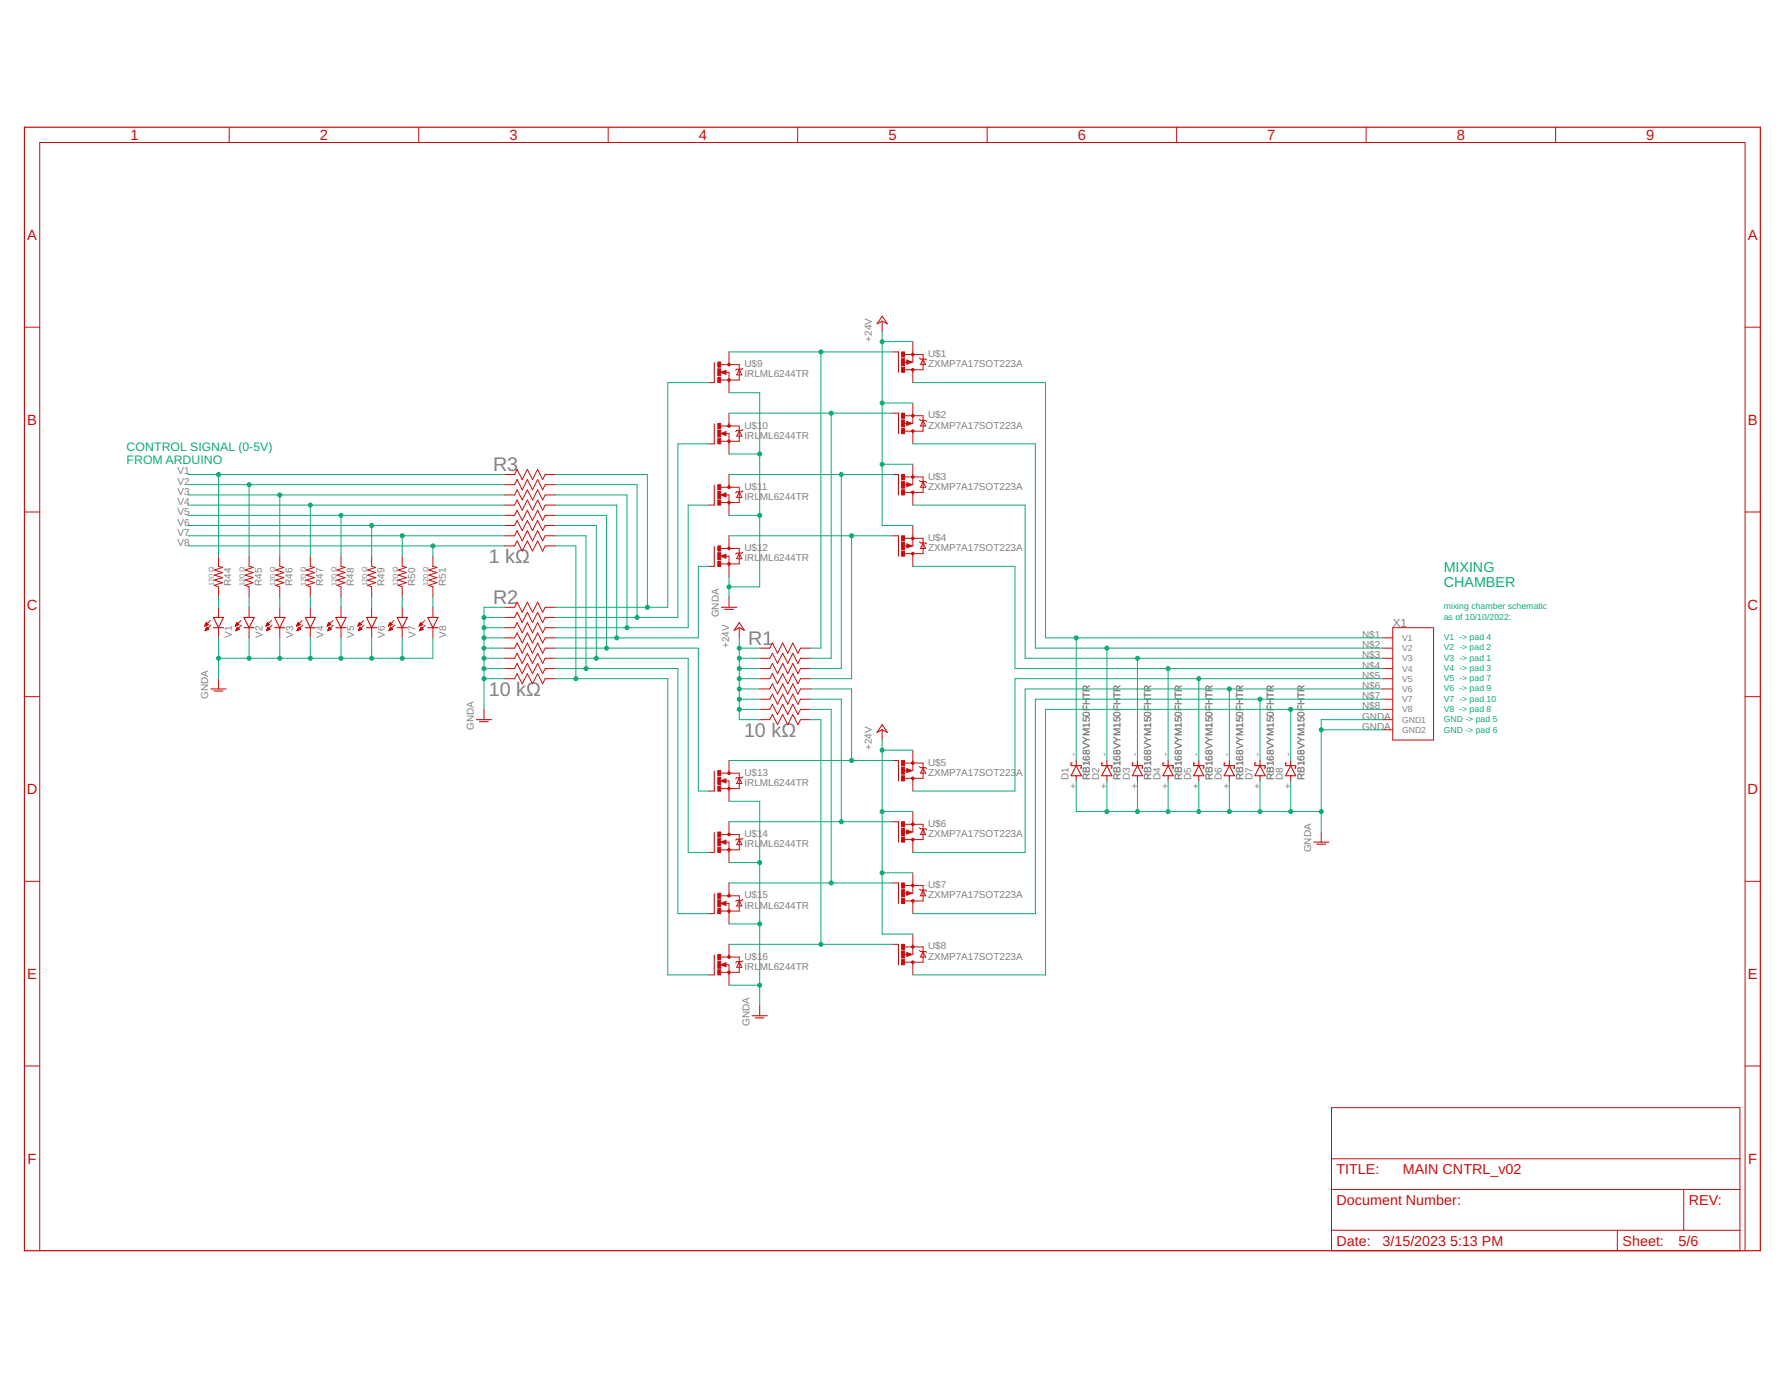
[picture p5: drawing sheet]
<svg xmlns="http://www.w3.org/2000/svg" width="279mm" height="216mm" viewBox="0 0 279 216" stroke-linecap="round" stroke-linejoin="round" font-family="sans-serif">
<g fill="none" stroke="#c90d0c" stroke-width=".17">
<path d="M111.9 56.8v3.1M138.2 49.5l.8 1.2-.8-.4-.8 .4zM140.7 55.1v3.2M111.9 66.4v3.1M111.9 76v3.1M140.7 64.7v3.2M140.7 74.3v3.2M33.4 96.7h1.6l-.8 1.6zM33.4 98.3h1.6M38.2 98.3h1.6M38.2 96.7h1.6l-.8 1.6zM43 98.3h1.6"/>
<path d="M43 96.7h1.6l-.8 1.6zM47.8 98.3h1.6M47.8 96.7h1.6l-.8 1.6zM52.6 98.3h1.6M52.6 96.7h1.6l-.8 1.6zM57.4 98.3h1.6M57.4 96.7h1.6l-.8 1.6zM62.2 98.3h1.6M62.2 96.7h1.6l-.8 1.6zM67 98.3h1.6M67 96.7h1.6l-.8 1.6zM111.9 85.6v3.1"/>
<path d="M113 95.1h2.4M113.5 95.4h1.4M115.8 97.5l.8 1.2-.8-.4-.8 .4zM140.7 83.9v3.2M33 107.9h2.4M33.5 108.2h1.4M74.6 112.7h2.4M75.1 113h1.4M138.2 113.5l.8 1.2-.8-.4-.8 .4zM140.7 119.1v3.2M167.9 119.5h-.2v.4h1.7v.3h-.2M168.6 119.9l.8 1.6h-1.7z"/>
<path d="M168.6 119.1v.8M172.7 119.5h-.1v.4h1.5v.3h-.1M173.4 119.9l.7 1.6h-1.5zM173.4 119.1v.8M177.5 119.5h-.2v.4h1.6v.3h-.1M178.1 119.9l.8 1.6h-1.6zM178.1 119.1v.8M182.3 119.5h-.2v.4h1.6v.3h-.1M182.9 119.9l.8 1.6h-1.6zM182.9 119.1v.8M187.1 119.5h-.2v.4h1.6v.3h-.1M187.7 119.9l.8 1.6h-1.6z"/>
<path d="M187.7 119.1v.8M191.9 119.5h-.2v.4h1.6v.3h-.1M192.5 119.9l.8 1.6h-1.6zM192.5 119.1v.8M196.7 119.5h-.2v.4h1.6v.3h-.1M197.3 119.9l.8 1.6h-1.6zM197.3 119.1v.8M201.5 119.5h-.2v.4h1.6v.3h-.1M202.1 119.9l.8 1.6h-1.6zM202.1 119.1v.8M111.9 120.7v3.1M111.9 130.3v3.2"/>
<path d="M111.9 139.9v3.1M140.7 128.7v3.1M140.7 138.2v3.2M168.6 121.5v.8M173.4 121.5v.8M178.1 121.5v.8M182.9 121.5v.8M187.7 121.5v.8M192.5 121.5v.8M197.3 121.5v.8M202.1 121.5v.8M205.7 131.8h2.4"/>
<path d="M206.2 132.2h1.4M111.9 149.5v3.1M117.8 159h2.4M118.3 159.4h1.4M140.7 147.8v3.2"/>
</g>
<g fill="none" stroke="#c90d0c" stroke-width=".16">
<path d="M35.9 19.9v2.4M65.6 19.9v2.4M95.2 19.9v2.4M124.9 19.9v2.4M154.6 19.9v2.4M184.3 19.9v2.4M214 19.9v2.4M243.6 19.9v2.4M3.8 51.2h2.4M111 59.9h.9M112.9 57.1h2.9v2.4h-2.9M112.9 58.3l.8-.3v.6z"/>
<path d="M113.6 58.3h.6v3.2M114.2 55.1v2M115.8 57.8l.4 .9h-.8zM116.3 57.7l-.1 .1h-.8l-.2 .2M138.2 50.3v1.6M139.8 55.1h.9M141.5 56.7h.6M141.7 55.5h2.9v2.4h-2.9M142 56.4l.8 .3-.8 .3zM143 53.5v3.2h-.2M143 57.9v2M144 56l.2 .2h.8l.1 .2"/>
<path d="M144.6 56.2l.4 .9h-.8zM273.3 51.2h2.4M79 79.1h1.6l.4-.8 .8 1.6 .8-1.6 .8 1.6 .8-1.6 .8 1.6 .4-.8h1.6M79 77.5h1.6l.4-.8 .8 1.6 .8-1.6 .8 1.6 .8-1.6 .8 1.6 .4-.8h1.6M79 74.3h1.6l.4-.8 .8 1.6 .8-1.6 .8 1.6 .8-1.6 .8 1.6 .4-.8h1.6M79 75.9h1.6l.4-.8 .8 1.6 .8-1.6 .8 1.6 .8-1.6 .8 1.6 .4-.8h1.6M111 69.5h.9M111 79.1h.9M112.9 66.7h2.9v2.4h-2.9M112.9 76.3h2.9v2.4h-2.9M112.9 67.9l.8-.3v.6zM112.9 77.5l.8-.3v.6z"/>
<path d="M113.6 67.9h.6v3.2M113.6 77.5h.6v3.2M114.2 64.7v2M114.2 74.3v2M115.8 67.4l.4 .9h-.8zM115.8 77l.4 .9h-.8zM116.3 67.2l-.1 .2h-.8l-.2 .2M116.3 76.8l-.1 .2h-.8l-.2 .2M139.8 74.3h.9M139.8 64.7h.9M141.5 75.9h.6M141.5 66.3h.6"/>
<path d="M141.7 65.1h2.9v2.4h-2.9M141.7 74.7h2.9v2.4h-2.9M142 66l.8 .3-.8 .3zM142 75.6l.8 .3-.8 .3zM143 72.7v3.2h-.2M143 63.1v3.2h-.2M143 67.5v2M143 77.1v2M144 65.7l.2 .1h.8l.1 .2M144 75.2l.2 .2h.8l.1 .2M144.6 65.8l.4 .9h-.8zM144.6 75.4l.4 .9h-.8z"/>
<path d="M3.8 80.2h2.4M32.1 98h.1M32.1 97.9h.2M32.1 97.9h.4M32.1 98.7h.1M32.2 97.8h.4M32.2 98.7h.1M32.2 97.7h.4M32.2 98.6h.2M32.2 97.7h.3M32.2 98.6h.4M32.2 97.6h.2"/>
<path d="M32.3 98.5h.4M32.3 97.5h.1M32.3 98.4h.3M32.3 98.3h.2M32.4 98.2h.1M32.4 98.2l.3 .3-.6 .2zM32.6 97.8l-.5 .2M32.6 97.8l-.3-.3-.2 .5M32.9 97.2l-.8 .8M33 97.9l-.9 .8M34.2 87.1v1.6l.7 .1-1.3 .4 1.3 .4-1.3 .4 1.3 .4-1.3 .4 1.3 .4-1.3 .4 .6 .3v1.6M34.2 95.1v1.6"/>
<path d="M34.2 98.3v1.6M36.9 98h.1M36.9 97.9h.2M36.9 97.9h.4M36.9 98.7l.1 .1M37 97.8h.4M37 98.7h.1M37 97.7h.3M37 98.6h.2M37 98.6h.4M37 97.6h.2M37 98.5h.5"/>
<path d="M37.1 97.5h.1M37.1 98.4h.3M37.1 97.5l.3 .3-.5 .2zM37.1 98.4h.2M37.1 98.3h.2M37.1 98.2h.1M37.2 98.2l.3 .3-.6 .2zM37.7 97.2l-.8 .8M37.8 97.9l-.9 .8M39 87.1v1.6l.6 .1-1.2 .4 1.2 .4-1.2 .4 1.2 .4-1.2 .4 1.2 .4-1.2 .4 .6 .3v1.6M39 95.1v1.6M39 98.3v1.6"/>
<path d="M41.7 98h.1M41.7 97.9h.2M41.7 97.9h.4M41.7 98.7l.1 .1M41.8 97.8h.4M41.8 98.7h.1M41.8 97.7h.3M41.8 98.6h.2M41.8 98.6h.4M41.8 97.6h.2M41.8 98.5h.5M41.9 97.5h.1"/>
<path d="M41.9 98.4h.3M41.9 98.4h.2M41.9 98.3h.2M42 98.2h.1M42 98.2l.3 .3-.6 .2zM42.2 97.8l-.5 .2M42.2 97.8l-.3-.3-.2 .5M42.5 97.2l-.8 .8M42.6 97.9l-.9 .8M43.8 87.1v1.6l.6 .1-1.2 .4 1.2 .4-1.2 .4 1.2 .4-1.2 .4 1.2 .4-1.2 .4 .6 .3v1.6M43.8 95.1v1.6M43.8 98.3v1.6"/>
<path d="M46.5 98h.1M46.5 97.9h.2M46.5 97.9h.4M46.5 98.7v.1M46.5 97.8h.5M46.6 98.7h.1M46.6 97.7h.3M46.6 98.6h.2M46.6 98.6h.4M46.6 97.6h.2M46.7 98.5h.4M46.7 97.5h.1"/>
<path d="M46.7 98.4h.3M46.7 98.4h.2M46.7 98.3h.2M46.8 98.2h.1M46.8 98.2l.3 .3-.6 .2zM47 97.8l-.6 .2M47 97.8l-.3-.3-.3 .5M47.3 97.2l-.9 .8M47.4 97.9l-.9 .8M48.6 87.1v1.6l.7 .1-1.3 .4 1.3 .4-1.3 .4 1.3 .4-1.3 .4 1.3 .4-1.3 .4 .6 .3v1.6M48.6 95.1v1.6M48.6 98.3v1.6"/>
<path d="M51.3 98h.1M51.3 97.9h.2M51.3 97.9h.4M51.3 98.7l.1 .1M51.4 97.8h.4M51.4 98.7h.1M51.4 97.7h.3M51.4 98.6h.2M51.4 98.6h.4M51.4 97.6h.2M51.4 98.5h.5M51.5 97.5h.1"/>
<path d="M51.5 98.4h.3M51.5 98.4h.2M51.5 98.3h.2M51.5 98.2h.1M51.6 98.2l.3 .3-.6 .2zM51.8 97.8l-.6 .2M51.8 97.8l-.3-.3-.3 .5M52.1 97.2l-.9 .8M52.2 97.9l-.9 .8M53.4 87.1v1.6l.6 .1-1.2 .4 1.2 .4-1.2 .4 1.2 .4-1.2 .4 1.2 .4-1.2 .4 .6 .3v1.6M53.4 95.1v1.6M53.4 98.3v1.6"/>
<path d="M56.1 98h.1M56.1 97.9h.2M56.1 97.9h.4M56.1 98.7l.1 .1M56.2 97.8h.4M56.2 98.7h.1M56.2 97.7h.3M56.2 98.6h.2M56.2 98.6h.4M56.2 97.6h.2M56.2 98.5h.5M56.3 97.5h.1"/>
<path d="M56.3 98.4h.3M56.3 98.4h.2M56.3 98.3h.2M56.3 98.2h.1M56.4 98.2l.3 .3-.6 .2zM56.6 97.8l-.6 .2M56.6 97.8l-.3-.3-.3 .5M56.9 97.2l-.9 .8M57 97.9l-.9 .8M58.2 87.1v1.6l.6 .1-1.2 .4 1.2 .4-1.2 .4 1.2 .4-1.2 .4 1.2 .4-1.2 .4 .6 .3v1.6M58.2 95.1v1.6M58.2 98.3v1.6"/>
<path d="M60.9 98h.1M60.9 97.9h.2M60.9 97.9h.4M60.9 98.7v.1M60.9 97.8h.5M61 98.7h.1M61 97.7h.3M61 98.6h.2M61 98.6h.4M61 97.6h.2M61 98.5h.5M61.1 97.5h.1"/>
<path d="M61.1 98.4h.3M61.1 98.4h.2M61.1 98.3h.2M61.2 98.2h.1M61.2 98.2l.3 .3-.6 .2zM61.4 97.8l-.6 .2M61.4 97.8l-.3-.3-.3 .5M61.7 97.2l-.9 .8M61.8 97.9l-.9 .8M63 87.1v1.6l.6 .1-1.2 .4 1.2 .4-1.2 .4 1.2 .4-1.2 .4 1.2 .4-1.2 .4 .6 .3v1.6M63 95.1v1.6M63 98.3v1.6"/>
<path d="M65.7 98h.1M65.7 97.9h.2M65.7 97.9h.4M65.7 98.7v.1M65.7 97.8h.5M65.7 98.7h.2M65.8 97.7h.3M65.8 98.6h.2M65.8 98.6h.4M65.8 97.6h.2M65.8 98.5h.5M65.8 97.5h.1"/>
<path d="M65.8 98.4h.4M65.9 97.5l.3 .3-.6 .2zM65.9 98.4h.2M65.9 98.3h.2M65.9 98.2h.1M66 98.2l.3 .3-.6 .2zM66.5 97.2l-.9 .8M66.6 97.9l-.9 .8M67.8 87.1v1.6l.6 .1-1.2 .4 1.2 .4-1.2 .4 1.2 .4-1.2 .4 1.2 .4-1.2 .4 .6 .3v1.6M67.8 95.1v1.6M67.8 98.3v1.6M79 95.1h1.6l.4-.8 .8 1.6 .8-1.6 .8 1.6 .8-1.6 .8 1.6 .4-.8h1.6"/>
<path d="M79 96.7h1.6l.4-.8 .8 1.6 .8-1.6 .8 1.6 .8-1.6 .8 1.6 .4-.8h1.6M79 98.3h1.6l.4-.8 .8 1.6 .8-1.6 .8 1.6 .8-1.6 .8 1.6 .4-.8h1.6M79 99.9h1.6l.4-.8 .8 1.6 .8-1.6 .8 1.6 .8-1.6 .8 1.6 .4-.8h1.6M79 80.7h1.6l.4-.8 .8 1.6 .8-1.6 .8 1.6 .8-1.6 .8 1.6 .4-.8h1.6M79 82.3h1.6l.4-.8 .8 1.6 .8-1.6 .8 1.6 .8-1.6 .8 1.6 .4-.8h1.6M79 83.9h1.6l.4-.8 .8 1.6 .8-1.6 .8 1.6 .8-1.6 .8 1.6 .4-.8h1.6M79 85.5h1.6l.4-.8 .8 1.6 .8-1.6 .8 1.6 .8-1.6 .8 1.6 .4-.8h1.6M111 88.7h.9M112.9 85.9h2.9v2.4h-2.9M112.9 87.1l.8-.3v.6zM113.6 87.1h.6v3.2M114.2 83.9v2"/>
<path d="M114.2 93.5v1.6M115.8 98.3v1.6M115.8 86.6l.4 .9h-.8zM116.3 86.4l-.1 .2h-.8l-.2 .2M139.8 83.9h.9M141.5 85.5h.6M141.7 84.3h2.9v2.4h-2.9M142 85.2l.8 .3-.8 .3zM143 82.3v3.2h-.2M143 86.7v2M144 84.8l.2 .2h.8l.1 .2M144.6 85l.4 .9h-.8z"/>
<path d="M216.5 99.9h1.6M218.1 98.3h6.4v17.6h-6.4zM273.3 80.2h2.4M3.8 109.1h2.4M34.2 106.3v1.6M75.8 111.1v1.6M79 101.5h1.6l.4-.8 .8 1.6 .8-1.6 .8 1.6 .8-1.6 .8 1.6 .4-.8h1.6M79 103.1h1.6l.4-.8 .8 1.6 .8-1.6 .8 1.6 .8-1.6 .8 1.6 .4-.8h1.6M79 104.7h1.6l.4-.8 .8 1.6 .8-1.6 .8 1.6 .8-1.6 .8 1.6 .4-.8h1.6M79 106.3h1.6l.4-.8 .8 1.6 .8-1.6 .8 1.6 .8-1.6 .8 1.6 .4-.8h1.6M114.2 119.1v2M119 101.5h1.6l.4-.8 .8 1.6 .8-1.6 .8 1.6 .8-1.6 .8 1.6 .4-.8h1.6"/>
<path d="M119 107.9h1.6l.4-.8 .8 1.6 .8-1.6 .8 1.6 .8-1.6 .8 1.6 .4-.8h1.6M119 103.1h1.6l.4-.8 .8 1.6 .8-1.6 .8 1.6 .8-1.6 .8 1.6 .4-.8h1.6M119 109.5h1.6l.4-.8 .8 1.6 .8-1.6 .8 1.6 .8-1.6 .8 1.6 .4-.8h1.6M119 104.7h1.6l.4-.8 .8 1.6 .8-1.6 .8 1.6 .8-1.6 .8 1.6 .4-.8h1.6M119 111.1h1.6l.4-.8 .8 1.6 .8-1.6 .8 1.6 .8-1.6 .8 1.6 .4-.8h1.6M119 106.3h1.6l.4-.8 .8 1.6 .8-1.6 .8 1.6 .8-1.6 .8 1.6 .4-.8h1.6M119 112.7h1.6l.4-.8 .8 1.6 .8-1.6 .8 1.6 .8-1.6 .8 1.6 .4-.8h1.6M138.2 114.3v1.6M139.8 119.1h.9M141.7 119.5h2.9v2.4h-2.9M143 117.5v3.1h-.2M216.5 101.5h1.6"/>
<path d="M216.5 107.9h1.6M216.5 103.1h1.6M216.5 109.5h1.6M216.5 104.7h1.6M216.5 111.1h1.6M216.5 106.3h1.6M216.5 112.7h1.6M216.5 114.3h1.6M273.3 109.1h2.4M3.8 138h2.4M111 123.8h.9M111 133.5h.9"/>
<path d="M112.9 121.1h2.9v2.4h-2.9M112.9 130.7h2.9v2.4h-2.9M112.9 122.3l.8-.4v.7zM112.9 131.8l.8-.3v.7zM113.6 122.3h.6v3.2M113.6 131.8h.6v3.2M114.2 128.7v2M114.2 138.2v2.1M115.8 121.8l.4 .9h-.8zM115.8 131.4l.4 .8h-.8zM116.3 121.6l-.1 .2h-.8l-.2 .1M116.3 131.2l-.1 .2h-.8l-.2 .1"/>
<path d="M139.8 138.2h.9M139.8 128.7h.9M141.5 120.6h.6M141.5 139.8h.6M141.5 130.3h.6M141.7 129.1h2.9v2.3h-2.9M141.7 138.6h2.9v2.5h-2.9M142 120.3l.8 .3-.8 .4zM142 129.9l.8 .4-.8 .3zM142 139.5l.8 .3-.8 .4zM143 121.9v1.9M143 127.1v3.2h-.2"/>
<path d="M143 131.4v2.1M143 136.7v3.1h-.2M144 120l.2 .2h.8l.1 .1M144 139.2l.2 .2h.8l.1 .1M144 129.6l.2 .2h.8l.1 .1M144.6 120.2l.4 .9h-.8zM144.6 129.8l.4 .9h-.8zM144.6 139.4l.4 .9h-.8zM206.9 130.3v1.5M273.3 138h2.4M111 143h.9M111 152.6h.9"/>
<path d="M112.9 140.3h2.9v2.3h-2.9M112.9 149.8h2.9v2.4h-2.9M112.9 141.4l.8-.3v.7zM112.9 151l.8-.3v.7zM113.6 141.4h.6v3.3M113.6 151h.6v3.2M114.2 147.8v2M115.8 141l.4 .8h-.8zM115.8 150.6l.4 .8h-.8zM116.3 140.8l-.1 .2h-.8l-.2 .1M116.3 150.4l-.1 .2h-.8l-.2 .1M119 157.4v1.6"/>
<path d="M139.8 147.8h.9M141.5 149.4h.6M141.7 148.3h2.9v2.3h-2.9M142 149.1l.8 .3-.8 .4zM143 141.1v1.9M143 146.2v3.2h-.2M143 150.6v2M144 148.8l.2 .2h.8l.1 .1M144.6 149l.4 .8h-.8zM3.8 166.9h2.4M208.5 173.4h64v22.4h-64zM273.3 166.9h2.4"/>
<path d="M6.2 195.8v-173.5h267.1v173.5M208.5 186.2h64M208.5 192.6h64M208.5 181.4h64M253.3 192.6v3.2M263.7 186.2v6.4"/>
</g>
<g fill="none" stroke="#c90d0c" stroke-width=".21">
<path d="M113.6 58.1l-.5 .2 .5 .2v-.2h-.1M142.1 56.5l.5 .2-.5 .2v-.2h.1M113.6 67.7l-.5 .2 .5 .2v-.2h-.1M113.6 77.3l-.5 .2 .5 .1v-.1h-.1M142.1 66.1l.5 .2-.5 .1v-.1h.1M142.1 75.7l.5 .2-.5 .2v-.2h.1M113.6 86.9l-.5 .2 .5 .1v-.1h-.1M142.1 85.3l.5 .2-.5 .1v-.1h.1M113.6 122.1l-.5 .2 .5 .1v-.1h-.1M113.6 131.7l-.5 .1 .5 .2v-.2h-.1M142.1 120.5l.5 .1-.5 .2v-.2h.1M142.1 130.1l.5 .2-.5 .1v-.1h.1"/>
<path d="M142.1 139.7l.5 .1-.5 .2v-.2h.1M113.6 141.3l-.5 .1 .5 .2v-.2h-.1M113.6 150.9l-.5 .1 .5 .2v-.2h-.1M142.1 149.3l.5 .1-.5 .2v-.2h.1"/>
</g>
<g fill="#c90d0c" stroke="#c90d0c" stroke-width=".16">
<circle cx="114.2" cy="59.5" r=".21"/>
<circle cx="114.2" cy="57.1" r=".21"/>
<circle cx="114.2" cy="69.1" r=".21"/>
<circle cx="114.2" cy="66.7" r=".21"/>
<circle cx="114.2" cy="78.7" r=".21"/>
<circle cx="114.2" cy="76.3" r=".21"/>
<circle cx="114.2" cy="88.3" r=".21"/>
<circle cx="114.2" cy="85.9" r=".21"/>
<circle cx="114.2" cy="123.5" r=".21"/>
<circle cx="114.2" cy="121.1" r=".21"/>
<circle cx="114.2" cy="133.1" r=".21"/>
<circle cx="114.2" cy="130.7" r=".2"/>
<circle cx="114.2" cy="142.6" r=".21"/>
<circle cx="114.2" cy="140.2" r=".21"/>
<circle cx="114.2" cy="152.2" r=".21"/>
<circle cx="114.2" cy="149.8" r=".21"/>
<circle cx="143" cy="55.5" r=".21"/>
<circle cx="143" cy="57.9" r=".21"/>
<circle cx="143" cy="65.1" r=".21"/>
<circle cx="143" cy="67.5" r=".2"/>
<circle cx="143" cy="74.7" r=".21"/>
<circle cx="143" cy="77.1" r=".21"/>
<circle cx="143" cy="84.3" r=".21"/>
<circle cx="143" cy="86.7" r=".21"/>
<circle cx="143" cy="119.5" r=".21"/>
<circle cx="143" cy="121.9" r=".21"/>
<circle cx="143" cy="138.6" r=".21"/>
<circle cx="143" cy="141.1" r=".21"/>
<circle cx="143" cy="148.2" r=".2"/>
<circle cx="143" cy="150.6" r=".21"/>
<circle cx="143" cy="129.1" r=".21"/>
<circle cx="143" cy="131.4" r=".21"/>
</g>
<g fill="#c90d0c" stroke="#c90d0c" stroke-width=".16">
<path d="M112.4 59.1h.5v.8h-.5z"/>
<path d="M112.4 56.7h.5v.8h-.5z"/>
<path d="M112.4 57.7h.5v1.1h-.5z"/>
<path d="M112.4 68.7h.5v.8h-.5z"/>
<path d="M112.4 66.3h.5v.8h-.5z"/>
<path d="M112.4 67.3h.5v1.1h-.5z"/>
<path d="M112.4 78.3h.5v.8h-.5z"/>
<path d="M112.4 75.9h.5v.8h-.5z"/>
<path d="M112.4 76.9h.5v1.1h-.5z"/>
<path d="M112.4 87.9h.5v.8h-.5z"/>
<path d="M112.4 85.5h.5v.8h-.5z"/>
<path d="M112.4 86.5h.5v1.1h-.5z"/>
<path d="M112.4 123.1h.5v.8h-.5z"/>
<path d="M112.4 120.6h.5v.9h-.5z"/>
<path d="M112.4 121.7h.5v1.1h-.5z"/>
<path d="M112.4 132.7h.5v.8h-.5z"/>
<path d="M112.4 130.3h.5v.8h-.5z"/>
<path d="M112.4 131.3h.5v1.1h-.5z"/>
<path d="M112.4 142.2h.5v.8h-.5z"/>
<path d="M112.4 139.8h.5v.9h-.5z"/>
<path d="M112.4 140.9h.5v1.1h-.5z"/>
<path d="M112.4 151.8h.5v.8h-.5z"/>
<path d="M112.4 149.4h.5v.8h-.5z"/>
<path d="M112.4 150.5h.5v1.1h-.5z"/>
<path d="M141.2 55.1h.5v.8h-.5z"/>
<path d="M141.2 57.5h.5v.8h-.5z"/>
<path d="M141.2 56.2h.5v1.1h-.5z"/>
<path d="M141.2 64.7h.5v.8h-.5z"/>
<path d="M141.2 67.1h.5v.8h-.5z"/>
<path d="M141.2 65.7h.5v1.1h-.5z"/>
<path d="M141.2 74.3h.5v.8h-.5z"/>
<path d="M141.2 76.7h.5v.8h-.5z"/>
<path d="M141.2 75.3h.5v1.1h-.5z"/>
<path d="M141.2 83.9h.5v.8h-.5z"/>
<path d="M141.2 86.3h.5v.8h-.5z"/>
<path d="M141.2 84.9h.5v1.1h-.5z"/>
<path d="M141.2 119.1h.5v.8h-.5z"/>
<path d="M141.2 121.5h.5v.8h-.5z"/>
<path d="M141.2 120.1h.5v1.1h-.5z"/>
<path d="M141.2 138.2h.5v.8h-.5z"/>
<path d="M141.2 140.7h.5v.8h-.5z"/>
<path d="M141.2 139.3h.5v1.1h-.5z"/>
<path d="M141.2 147.8h.5v.9h-.5z"/>
<path d="M141.2 150.2h.5v.8h-.5z"/>
<path d="M141.2 148.9h.5v1.1h-.5z"/>
<path d="M141.2 128.7h.5v.8h-.5z"/>
<path d="M141.2 131h.5v.8h-.5z"/>
<path d="M141.2 129.7h.5v1.1h-.5z"/>
</g>
<path d="M3.8 19.9h271.9v175.9h-271.9z" fill="none" stroke="#c90d0c" stroke-width=".19"/>
<g fill="none" stroke="#0dab76" stroke-width=".16">
<path d="M111 59.9h-6.4v35.2h-17.6M114.2 55.1h25.6M128.6 55.1v46.4h-1.6M138.2 51.9v30.4h4.8M138.2 53.5h4.8M143 59.9h20.7v40h52.8M29.4 79.1h49.6M29.4 74.3h49.6M29.4 75.9h49.6M29.4 77.5h49.6M34.2 74.3v12.8M39 75.9v11.2"/>
<path d="M43.8 77.5v9.6M48.6 79.1v8M87 79.1h9.6v20.8M87 74.3h14.4v20.8M87 75.9h12.8v20.8M87 77.5h11.2v20.8M111 69.5h-4.8v27.2h-19.2M111 79.1h-3.2v19.2h-20.8M114.2 61.5h4.8v30.4h-4.8M114.2 71.1h4.8M114.2 64.7h25.6M114.2 74.3h25.6"/>
<path d="M130.2 64.7v38.4h-3.2M131.8 74.3v30.4h-4.8M138.2 72.7h4.8M138.2 63.1h4.8M143 69.5h19.2v32h54.3M143 79.1h17.5v24h56M29.4 80.7h49.6M29.4 83.9h49.6M29.4 85.5h49.6M29.4 82.3h49.6M34.2 93.5v1.6M34.2 99.9v6.4"/>
<path d="M39 93.5v1.6M39 99.9v3.2M43.8 93.5v1.6M43.8 99.9v3.2M48.6 93.5v1.6M48.6 99.9v3.2M53.4 80.7v6.4M53.4 93.5v1.6M53.4 99.9v3.2M58.2 82.3v4.8M58.2 93.5v1.6M58.2 99.9v3.2"/>
<path d="M63 83.9v3.2M63 93.5v1.6M63 99.9v3.2M67.8 99.9v3.2h-33.6M67.8 85.5v1.6M67.8 93.5v1.6M75.8 96.7h3.2M75.8 98.3h3.2M75.8 99.9h3.2M79 95.1h-3.2v16M87 80.7h8v20.8M87 83.9h4.8v20.8"/>
<path d="M87 85.5h3.2v20.8M87 82.3h6.4v20.8M111 88.7h-1.6v11.2h-22.4M114.2 90.3v3.2M114.2 80.7h4.8M114.2 83.9h25.6M115.8 99.9v12.8h3.2M133.4 83.9v22.4h-6.4M143 88.7h16v16h57.5M168.6 99.9v19.2M75.8 101.5h3.2M75.8 103.1h3.2"/>
<path d="M75.8 104.7h3.2M75.8 106.3h3.2M87 101.5h22.4v22.3h1.6M87 103.1h20.8v30.4h3.2M87 104.7h19.2v38.3h4.8M87 106.3h17.6v46.3h6.4M114.2 119.1h25.6M115.8 101.5h3.2M115.8 103.1h3.2M115.8 104.7h3.2M115.8 106.3h3.2M115.8 107.9h3.2"/>
<path d="M115.8 109.5h3.2M115.8 111.1h3.2M127 112.7h1.6v35.1M127 107.9h6.4v11.2M127 109.5h4.8v19.2M127 111.1h3.2v27.1M138.2 115.9v30.3h4.8M138.2 117.5h4.8M173.4 101.5v17.6M178.1 103.1v16M182.9 104.7v14.4M187.7 106.3v12.8"/>
<path d="M192.5 107.9v11.2M197.3 109.5v9.6M202.1 111.1v8M206.9 114.3h9.6M216.5 112.7h-9.6v17.6M216.5 106.3h-57.5v17.5h-16M216.5 111.1h-52.8v41.5h-20.7M216.5 109.5h-54.3v33.5h-19.2M216.5 107.9h-56v25.6h-17.5M114.2 125.5h4.8v31.9M114.2 135h4.8M114.2 128.7h25.6"/>
<path d="M114.2 138.2h25.6M138.2 127.1h4.8M138.2 136.7h4.8M168.6 122.3v4.8h38.3M173.4 122.3v4.8M178.1 122.3v4.8M182.9 122.3v4.8M187.7 122.3v4.8M192.5 122.3v4.8M197.3 122.3v4.8M202.1 122.3v4.8M114.2 144.7h4.8"/>
<path d="M114.2 154.2h4.8M114.2 147.8h25.6"/>
</g>
<g fill="#0dab76" stroke="#0dab76" stroke-width=".16">
<circle cx="202.1" cy="127.1" r=".32"/>
<circle cx="197.3" cy="127.1" r=".32"/>
<circle cx="192.5" cy="127.1" r=".32"/>
<circle cx="187.7" cy="127.1" r=".32"/>
<circle cx="182.9" cy="127.1" r=".32"/>
<circle cx="178.1" cy="127.1" r=".32"/>
<circle cx="173.4" cy="127.1" r=".32"/>
<circle cx="206.9" cy="114.3" r=".32"/>
<circle cx="206.9" cy="127.1" r=".32"/>
<circle cx="75.8" cy="96.7" r=".32"/>
<circle cx="75.8" cy="98.3" r=".32"/>
<circle cx="75.8" cy="99.9" r=".32"/>
<circle cx="75.8" cy="101.5" r=".32"/>
<circle cx="75.8" cy="103.1" r=".32"/>
<circle cx="75.8" cy="104.7" r=".32"/>
<circle cx="75.8" cy="106.3" r=".32"/>
<circle cx="119" cy="80.7" r=".32"/>
<circle cx="119" cy="71.1" r=".32"/>
<circle cx="114.2" cy="91.9" r=".32"/>
<circle cx="119" cy="154.2" r=".32"/>
<circle cx="119" cy="144.7" r=".32"/>
<circle cx="119" cy="135" r=".32"/>
<circle cx="34.2" cy="103.1" r=".32"/>
<circle cx="58.2" cy="103.1" r=".32"/>
<circle cx="53.4" cy="103.1" r=".32"/>
<circle cx="48.6" cy="103.1" r=".32"/>
<circle cx="43.8" cy="103.1" r=".32"/>
<circle cx="39" cy="103.1" r=".32"/>
<circle cx="63" cy="103.1" r=".32"/>
<circle cx="168.6" cy="99.9" r=".32"/>
<circle cx="173.4" cy="101.5" r=".32"/>
<circle cx="178.1" cy="103.1" r=".32"/>
<circle cx="182.9" cy="104.7" r=".32"/>
<circle cx="187.7" cy="106.3" r=".32"/>
<circle cx="192.5" cy="107.9" r=".32"/>
<circle cx="197.3" cy="109.5" r=".32"/>
<circle cx="202.1" cy="111.1" r=".32"/>
<circle cx="128.6" cy="55.1" r=".32"/>
<circle cx="130.2" cy="64.7" r=".32"/>
<circle cx="131.8" cy="74.3" r=".32"/>
<circle cx="133.4" cy="83.9" r=".32"/>
<circle cx="131.8" cy="128.7" r=".32"/>
<circle cx="130.2" cy="138.2" r=".32"/>
<circle cx="128.6" cy="147.8" r=".32"/>
<circle cx="101.4" cy="95.1" r=".32"/>
<circle cx="99.8" cy="96.7" r=".32"/>
<circle cx="90.2" cy="106.3" r=".32"/>
<circle cx="96.6" cy="99.9" r=".32"/>
<circle cx="95" cy="101.5" r=".32"/>
<circle cx="93.4" cy="103.1" r=".32"/>
<circle cx="91.8" cy="104.7" r=".32"/>
<circle cx="34.2" cy="74.3" r=".32"/>
<circle cx="39" cy="75.9" r=".32"/>
<circle cx="43.8" cy="77.5" r=".32"/>
<circle cx="48.6" cy="79.1" r=".32"/>
<circle cx="53.4" cy="80.7" r=".32"/>
<circle cx="58.2" cy="82.3" r=".32"/>
<circle cx="63" cy="83.9" r=".32"/>
<circle cx="67.8" cy="85.5" r=".32"/>
<circle cx="138.2" cy="117.5" r=".32"/>
<circle cx="138.2" cy="127.1" r=".32"/>
<circle cx="138.2" cy="136.7" r=".32"/>
<circle cx="138.2" cy="53.5" r=".32"/>
<circle cx="138.2" cy="63.1" r=".32"/>
<circle cx="138.2" cy="72.7" r=".32"/>
<circle cx="115.8" cy="103.1" r=".32"/>
<circle cx="115.8" cy="104.7" r=".32"/>
<circle cx="115.8" cy="106.3" r=".32"/>
<circle cx="115.8" cy="107.9" r=".32"/>
<circle cx="115.8" cy="109.5" r=".32"/>
<circle cx="115.8" cy="111.1" r=".32"/>
<circle cx="115.8" cy="101.5" r=".32"/>
<circle cx="133.4" cy="119.1" r=".32"/>
<circle cx="98.2" cy="98.3" r=".32"/>
</g>
<g font-size="3.1" fill="#808080">
<text x="77.2" y="73.8">R3</text>
<text x="76.5" y="88.2">1 kΩ</text>
<text x="77.2" y="94.6">R2</text>
<text x="117.2" y="101">R1</text>
<text x="76.5" y="109">10 kΩ</text>
<text x="116.5" y="115.3">10 kΩ</text>
</g>
<g font-size="2.3" fill="#c90d0c">
<text x="20.4" y="21.9">1</text>
<text x="50.1" y="21.9">2</text>
<text x="79.8" y="21.9">3</text>
<text x="109.5" y="21.9">4</text>
<text x="139.1" y="21.9">5</text>
<text x="168.8" y="21.9">6</text>
<text x="198.5" y="21.9">7</text>
<text x="228.2" y="21.9">8</text>
<text x="257.8" y="21.9">9</text>
<text x="4.3" y="37.6">A</text>
<text x="273.7" y="37.6">A</text>
<text x="4.3" y="66.5">B</text>
<text x="273.7" y="66.5">B</text>
<text x="4.2" y="95.4">C</text>
<text x="273.7" y="95.4">C</text>
<text x="4.2" y="124.3">D</text>
<text x="273.7" y="124.3">D</text>
<text x="4.3" y="153.3">E</text>
<text x="273.7" y="153.3">E</text>
<text x="4.3" y="182.2">F</text>
<text x="273.8" y="182.2">F</text>
</g>
<g font-size="2.2" fill="#0dab76">
<text x="226.1" y="89.5">MIXING</text>
<text x="226.1" y="91.9">CHAMBER</text>
</g>
<g font-size="2.2" fill="#c90d0c">
<text x="209.3" y="183.8">TITLE:</text>
<text x="219.7" y="183.8">MAIN CNTRL_v02</text>
<text x="209.3" y="188.6">Document Number:</text>
<text x="264.5" y="188.6">REV:</text>
<text x="209.3" y="195">Date:</text>
<text x="216.5" y="195">3/15/2023</text>
<text x="227.1" y="195">5:13 PM</text>
<text x="254.1" y="195">Sheet:</text>
<text x="262.9" y="195">5/6</text>
</g>
<g font-size="1.9" fill="#0dab76">
<text x="19.8" y="70.6">CONTROL SIGNAL (0-5V)</text>
<text x="19.8" y="72.7">FROM ARDUINO</text>
</g>
<text font-size="1.8" fill="#808080" x="218.1" y="98.1">X1</text>
<g font-size="1.6" fill="#808080">
<text x="136.6" y="53.5" transform="rotate(-90 136.6 53.5)">+24V</text>
<text x="116.6" y="59.1">IRLML6244TR</text>
<text x="116.6" y="57.5">U$9</text>
<text x="145.4" y="57.5">ZXMP7A17SOT223A</text>
<text x="145.4" y="55.9">U$1</text>
<text x="145.4" y="65.5">U$2</text>
<text x="116.6" y="68.7">IRL</text>
<text x="116.6" y="67.1">U$1</text>
<text x="119" y="68.7">ML6244TR</text>
<text x="119.4" y="67.1">0</text>
<text x="145.4" y="67.1">ZXMP7A17SOT223A</text>
<text x="27.8" y="74.3">V1</text>
<text x="27.8" y="75.9">V2</text>
<text x="27.8" y="77.5">V3</text>
<text x="116.6" y="76.7">U$1</text>
<text x="119.3" y="76.7">1</text>
<text x="145.4" y="76.7">ZXMP7A17SOT223A</text>
<text x="145.4" y="75.1">U$3</text>
<text x="27.8" y="79.1">V4</text>
<text x="27.8" y="80.7">V5</text>
<text x="27.8" y="82.3">V6</text>
<text x="27.8" y="83.9">V7</text>
<text x="116.6" y="78.3">IRL</text>
<text x="119" y="78.3">ML6244TR</text>
<text x="27.8" y="85.5">V8</text>
<text x="116.6" y="87.9">IRL</text>
<text x="116.6" y="86.3">U$1</text>
<text x="119" y="87.9">ML6244TR</text>
<text x="119.4" y="86.3">2</text>
<text x="145.4" y="86.3">ZXMP7A17SOT223A</text>
<text x="145.4" y="84.7">U$4</text>
<text x="36.2" y="91.7" transform="rotate(-90 36.2 91.7)">R44</text>
<text x="41" y="91.7" transform="rotate(-90 41 91.7)">R45</text>
<text x="45.8" y="91.7" transform="rotate(-90 45.8 91.7)">R46</text>
<text x="50.6" y="91.7" transform="rotate(-90 50.6 91.7)">R47</text>
<text x="55.4" y="91.7" transform="rotate(-90 55.4 91.7)">R48</text>
<text x="60.2" y="91.7" transform="rotate(-90 60.2 91.7)">R49</text>
<text x="65" y="91.7" transform="rotate(-90 65 91.7)">R50</text>
<text x="69.8" y="91.7" transform="rotate(-90 69.8 91.7)">R51</text>
<text x="36.3" y="99.9" transform="rotate(-90 36.3 99.9)">V1</text>
<text x="41.1" y="99.9" transform="rotate(-90 41.1 99.9)">V2</text>
<text x="45.9" y="99.9" transform="rotate(-90 45.9 99.9)">V3</text>
<text x="50.7" y="99.9" transform="rotate(-90 50.7 99.9)">V4</text>
<text x="55.5" y="99.9" transform="rotate(-90 55.5 99.9)">V5</text>
<text x="60.3" y="99.9" transform="rotate(-90 60.3 99.9)">V6</text>
<text x="65.1" y="99.9" transform="rotate(-90 65.1 99.9)">V7</text>
<text x="69.9" y="99.9" transform="rotate(-90 69.9 99.9)">V8</text>
<text x="112.6" y="96.7" transform="rotate(-90 112.6 96.7)">GNDA</text>
<text x="114.2" y="101.5" transform="rotate(-90 114.2 101.5)">+24V</text>
<text x="213.3" y="99.9">N$1</text>
<text x="213.3" y="101.5">N$2</text>
<text x="213.3" y="103.1">N$3</text>
<text x="213.3" y="104.7">N$4</text>
<text x="213.3" y="106.3">N$5</text>
<text x="213.3" y="107.9">N$6</text>
<text x="32.6" y="109.5" transform="rotate(-90 32.6 109.5)">GNDA</text>
<text x="170.7" y="109.3" transform="rotate(-90 170.7 109.3)">TR</text>
<text x="175.5" y="109.3" transform="rotate(-90 175.5 109.3)">TR</text>
<text x="180.3" y="109.3" transform="rotate(-90 180.3 109.3)">TR</text>
<text x="185.1" y="109.3" transform="rotate(-90 185.1 109.3)">TR</text>
<text x="189.9" y="109.3" transform="rotate(-90 189.9 109.3)">TR</text>
<text x="194.7" y="109.3" transform="rotate(-90 194.7 109.3)">TR</text>
<text x="199.5" y="109.3" transform="rotate(-90 199.5 109.3)">TR</text>
<text x="204.3" y="109.3" transform="rotate(-90 204.3 109.3)">TR</text>
<text x="213.3" y="112.7">GNDA</text>
<text x="213.3" y="109.5">N$7</text>
<text x="213.3" y="111.1">N$8</text>
<text x="74.2" y="114.3" transform="rotate(-90 74.2 114.3)">GNDA</text>
<text x="136.6" y="117.5" transform="rotate(-90 136.6 117.5)">+24V</text>
<text x="145.4" y="119.9">U$5</text>
<text x="168.6" y="118.4" transform="rotate(-90 168.6 118.4)">-</text>
<text x="173.4" y="118.4" transform="rotate(-90 173.4 118.4)">-</text>
<text x="178.2" y="118.4" transform="rotate(-90 178.2 118.4)">-</text>
<text x="183" y="118.4" transform="rotate(-90 183 118.4)">-</text>
<text x="187.8" y="118.4" transform="rotate(-90 187.8 118.4)">-</text>
<text x="192.6" y="118.4" transform="rotate(-90 192.6 118.4)">-</text>
<text x="197.4" y="118.4" transform="rotate(-90 197.4 118.4)">-</text>
<text x="202.2" y="118.4" transform="rotate(-90 202.2 118.4)">-</text>
<text x="213.3" y="114.3">GNDA</text>
<text x="116.6" y="123.1">IRLML6244TR</text>
<text x="116.6" y="121.5">U$13</text>
<text x="145.4" y="121.5">ZXMP7A17SOT223</text>
<text x="159.1" y="121.5">A</text>
<text x="167.3" y="122.1" transform="rotate(-90 167.3 122.1)">D1</text>
<text x="168.6" y="123.5" transform="rotate(-90 168.6 123.5)">+</text>
<text x="170.7" y="122.1" transform="rotate(-90 170.7 122.1)">RB168VYM150FH</text>
<text x="172.1" y="122.1" transform="rotate(-90 172.1 122.1)">D2</text>
<text x="173.4" y="123.5" transform="rotate(-90 173.4 123.5)">+</text>
<text x="175.5" y="122.1" transform="rotate(-90 175.5 122.1)">RB168VYM150FH</text>
<text x="176.9" y="122.1" transform="rotate(-90 176.9 122.1)">D3</text>
<text x="178.2" y="123.5" transform="rotate(-90 178.2 123.5)">+</text>
<text x="180.3" y="122.1" transform="rotate(-90 180.3 122.1)">RB168VYM150FH</text>
<text x="181.7" y="122.1" transform="rotate(-90 181.7 122.1)">D4</text>
<text x="183" y="123.5" transform="rotate(-90 183 123.5)">+</text>
<text x="185.1" y="122.1" transform="rotate(-90 185.1 122.1)">RB168VYM150FH</text>
<text x="186.5" y="122.1" transform="rotate(-90 186.5 122.1)">D5</text>
<text x="187.8" y="123.5" transform="rotate(-90 187.8 123.5)">+</text>
<text x="189.9" y="122.1" transform="rotate(-90 189.9 122.1)">RB168VYM150FH</text>
<text x="191.3" y="122.1" transform="rotate(-90 191.3 122.1)">D6</text>
<text x="192.6" y="123.5" transform="rotate(-90 192.6 123.5)">+</text>
<text x="194.7" y="122.1" transform="rotate(-90 194.7 122.1)">RB168VYM150FH</text>
<text x="196.1" y="122.1" transform="rotate(-90 196.1 122.1)">D7</text>
<text x="197.4" y="123.5" transform="rotate(-90 197.4 123.5)">+</text>
<text x="199.5" y="122.1" transform="rotate(-90 199.5 122.1)">RB168VYM150FH</text>
<text x="200.9" y="122.1" transform="rotate(-90 200.9 122.1)">D8</text>
<text x="202.2" y="123.5" transform="rotate(-90 202.2 123.5)">+</text>
<text x="204.3" y="122.1" transform="rotate(-90 204.3 122.1)">RB168VYM150FH</text>
<text x="116.6" y="131.1">U$1</text>
<text x="119.4" y="131.1">4</text>
<text x="145.4" y="131.1">ZXMP7A17SOT223A</text>
<text x="145.4" y="129.5">U$6</text>
<text x="116.6" y="132.7">IRL</text>
<text x="119" y="132.7">ML6244TR</text>
<text x="205.3" y="133.5" transform="rotate(-90 205.3 133.5)">GNDA</text>
<text x="116.6" y="142.2">IRL</text>
<text x="116.6" y="140.6">U$1</text>
<text x="119" y="142.2">ML6244TR</text>
<text x="119.4" y="140.6">5</text>
<text x="145.4" y="140.6">ZXMP7A17SOT223A</text>
<text x="145.4" y="139">U$7</text>
<text x="145.4" y="148.6">U$8</text>
<text x="116.6" y="151.8">IRL</text>
<text x="116.6" y="150.2">U$1</text>
<text x="119" y="151.8">ML6244TR</text>
<text x="119.4" y="150.2">6</text>
<text x="145.4" y="150.2">ZXMP7A17SOT223A</text>
<text x="117.4" y="160.6" transform="rotate(-90 117.4 160.6)">GNDA</text>
</g>
<g font-size="1.4" fill="#0dab76">
<text x="226.1" y="95.4">mixing chamber schematic</text>
<text x="226.1" y="97">as of 10/10/2022:</text>
<text x="226.1" y="100.2">V1 -&gt; pad 4</text>
<text x="226.1" y="101.8">V2 -&gt; pad 2</text>
<text x="226.1" y="103.4">V3 -&gt; pad 1</text>
<text x="226.1" y="105">V4 -&gt; pad 3</text>
<text x="226.1" y="106.6">V5 -&gt; pad 7</text>
<text x="226.1" y="108.3">V6 -&gt; pad 9</text>
<text x="226.1" y="109.9">V7 -&gt; pad 10</text>
<text x="226.1" y="111.5">V8 -&gt; pad 8</text>
<text x="226.1" y="113.1">GND -&gt; pad 5</text>
<text x="226.1" y="114.7">GND -&gt; pad 6</text>
</g>
<g font-size="1.4" fill="#808080">
<text x="219.6" y="100.4">V1</text>
<text x="219.6" y="101.9">V2</text>
<text x="219.6" y="103.5">V3</text>
<text x="219.6" y="105.1">V4</text>
<text x="219.6" y="106.7">V5</text>
<text x="219.6" y="108.3">V6</text>
<text x="219.6" y="109.9">V7</text>
<text x="219.6" y="111.5">V8</text>
<text x="219.6" y="113.1">GND1</text>
<text x="219.6" y="114.7">GND2</text>
</g>
<g font-size="1.1" fill="#808080">
<text x="33.5" y="91.8" transform="rotate(-90 33.5 91.8)">120 Ω</text>
<text x="38.3" y="91.8" transform="rotate(-90 38.3 91.8)">120 Ω</text>
<text x="43.1" y="91.8" transform="rotate(-90 43.1 91.8)">120 Ω</text>
<text x="47.9" y="91.8" transform="rotate(-90 47.9 91.8)">120 Ω</text>
<text x="52.7" y="91.8" transform="rotate(-90 52.7 91.8)">120 Ω</text>
<text x="57.5" y="91.8" transform="rotate(-90 57.5 91.8)">120 Ω</text>
<text x="62.3" y="91.8" transform="rotate(-90 62.3 91.8)">120 Ω</text>
<text x="67.1" y="91.8" transform="rotate(-90 67.1 91.8)">120 Ω</text>
</g>
</svg>
